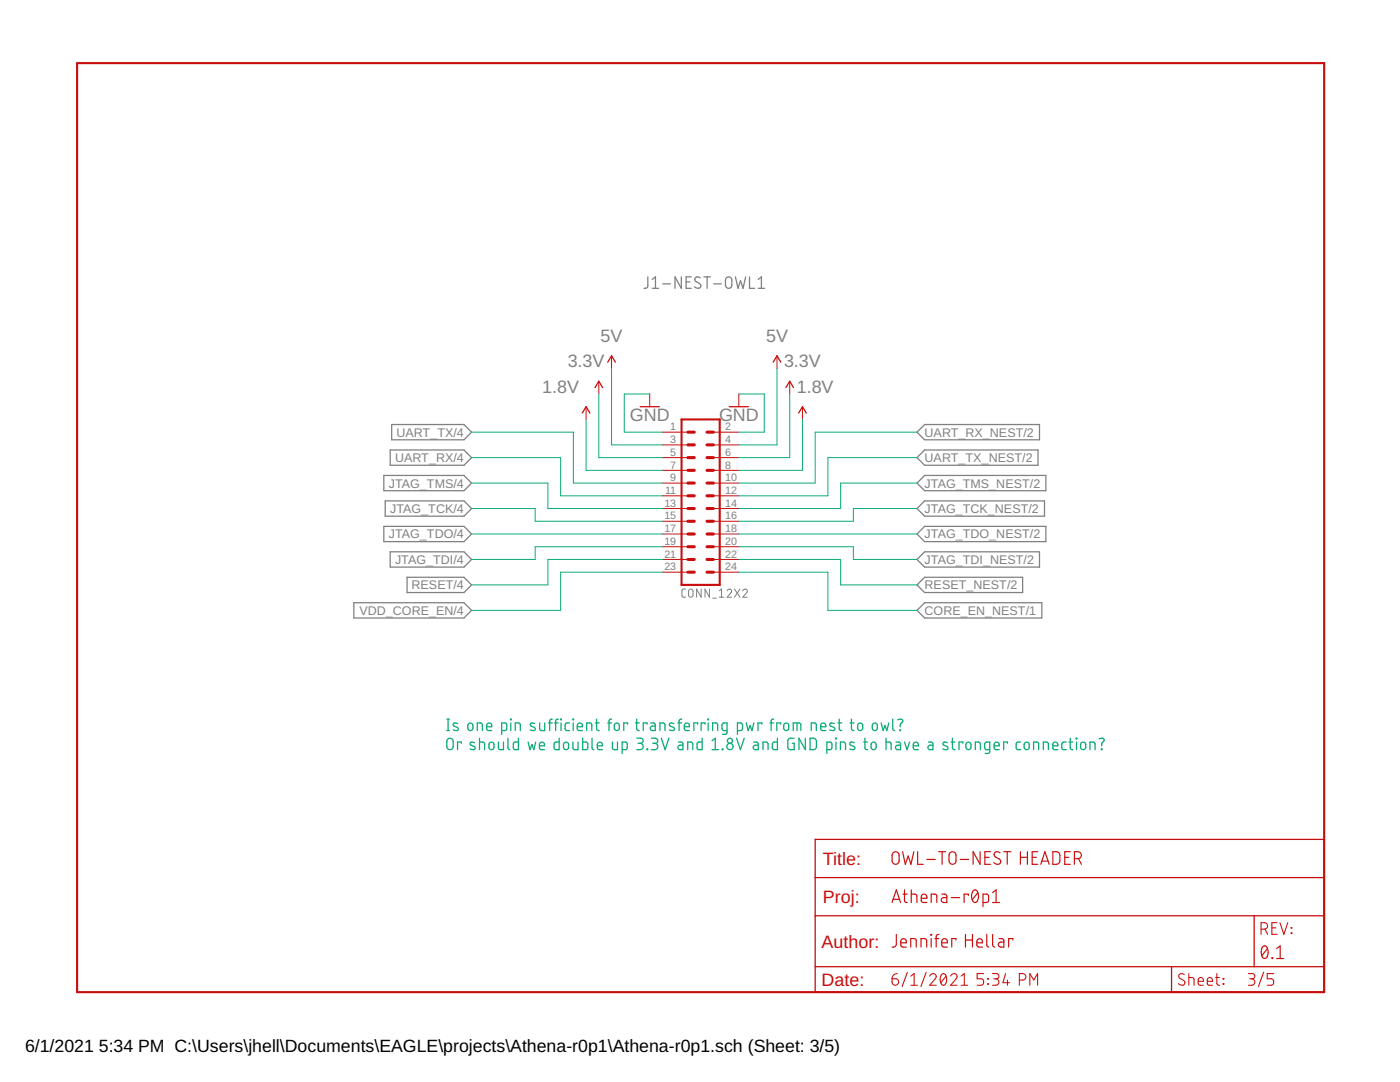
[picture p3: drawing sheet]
<svg xmlns="http://www.w3.org/2000/svg" width="279mm" height="216mm" viewBox="0 0 279 216" stroke-linecap="round" stroke-linejoin="round" font-family="sans-serif">
<path d="M136.8 117.5l-.5 .1-.2 .3v1.1l.2 .1 .5 .1M137.5 117.7l.4-.2 .4 .3v.9a.44 .44 0 0 1-.4 .5 .44 .44 0 0 1-.5-.5zM139.9 117.5v1.7l-.9-1.7v1.7M141.6 117.5v1.7l-.9-1.7v1.7M142.2 119.4h.8M143.6 119.2h.9M143.6 117.9l.4-.4v1.7M145.1 117.9a.44 .44 0 0 1 .6-.3 .44 .44 0 0 1 .2 .7l-.8 .9h.9M146.6 117.5l1.1 1.7M147.7 117.5l-1.1 1.7M148.2 117.9a.45 .45 0 0 1 .7-.3 .45 .45 0 0 1 .1 .7l-.8 .9h.9" fill="none" stroke="#808080" stroke-width=".2"/>
<g fill="none" stroke="#808080" stroke-width=".25">
<path d="M129.3 55.2v2l-.4 .3h-.4M130.2 57.5h1.2M130.2 55.8l.6-.6v2.3M132.3 56.6h1.5M136 55.2v2.3l-1.3-2.3v2.3M136.9 56.3h.8M137.9 55.2h-1v2.3h1M139.7 55.4a.57 .57 0 0 0-.8-.1 .57 .57 0 0 0 0 .9l.7 .4a.57 .57 0 0 1 .1 .8 .57 .57 0 0 1-.9 0l-.2-.2M140.5 55.2h1.3M141.1 55.2v2.3M142.4 56.6h1.6M144.9 55.5a.63 .63 0 0 1 .7-.2 .63 .63 0 0 1 .4 .6v1a.63 .63 0 0 1-.6 .6 .63 .63 0 0 1-.6-.6z"/>
<path d="M146.8 55.2l.5 2.3 .5-1.5 .5 1.5 .5-2.3M149.6 55.2v2.3h1M151.3 57.5h1.3M151.3 55.8l.7-.6v2.3M76.6 94.9h16l1.5 1.5-1.5 1.5h-16zM76.9 99.9h15.7l1.5 1.6-1.5 1.5h-15.7zM77.9 89.8h14.7l1.5 1.5-1.5 1.5h-14.7zM78.2 84.7h14.4l1.5 1.5-1.5 1.6h-14.4zM183 96.4l1.5-1.5h24.2v3h-24.2zM183 86.2l1.5-1.5h23v3.1h-23zM183 91.3l1.5-1.5h22.7v3h-22.7zM76.6 105h16l1.5 1.6-1.5 1.5h-16z"/>
<path d="M77.9 110.1h14.7l1.5 1.5-1.5 1.6h-14.7zM81.2 115.2h11.4l1.5 1.5-1.5 1.5h-11.4zM183 106.6l1.5-1.6h24.2v3.1h-24.2zM183 111.6l1.5-1.5h23v3.1h-23zM183 101.5l1.5-1.6h23.9v3.1h-23.9zM183 116.7l1.5-1.5h19.6v3h-19.6zM70.6 120.3h22l1.5 1.5-1.5 1.5h-22zM183 121.8l1.5-1.5h23.4v3h-23.4z"/>
</g>
<path d="M15.4 12.6h248.9v185.4h-248.9zM136 83.7h7.6v33h-7.6z" fill="none" stroke="#c90d0c" stroke-width=".42"/>
<g fill="none" stroke="#c90d0c" stroke-width=".61">
<path d="M137.3 86.2h1.3M137.3 88.8h1.3M137.3 91.3h1.3M137.3 93.9h1.3M137.3 96.4h1.3M137.3 98.9h1.3M141.1 86.2h1.3M141.1 88.8h1.3M141.1 91.3h1.3M141.1 93.9h1.3M141.1 96.4h1.3M141.1 98.9h1.3"/>
<path d="M137.3 101.5h1.3M137.3 104h1.3M137.3 106.6h1.3M137.3 109.1h1.3M137.3 111.6h1.3M137.3 114.2h1.3M141.1 101.5h1.3M141.1 104h1.3M141.1 106.6h1.3M141.1 109.1h1.3M141.1 111.6h1.3M141.1 114.2h1.3"/>
</g>
<g fill="none" stroke="#c90d0c" stroke-width=".2">
<path d="M119.5 76.1v2.5M122 71v2.5M129.7 78.6v2.6M147.4 78.6v2.6M155.1 71v2.5M157.6 76.1v2.5M117 81.2v2.5M132.2 86.2h5.1M132.2 88.8h5.1M132.2 91.3h5.1M132.2 93.9h5.1M132.2 96.4h5.1"/>
<path d="M132.2 98.9h5.1M142.4 86.2h5M142.4 88.8h5M142.4 91.3h5M142.4 93.9h5M142.4 96.4h5M142.4 98.9h5M160.1 81.2v2.5M132.2 101.5h5.1M132.2 104h5.1M132.2 106.6h5.1M132.2 109.1h5.1"/>
<path d="M132.2 111.6h5.1M132.2 114.2h5.1M142.4 101.5h5M142.4 104h5M142.4 106.6h5M142.4 109.1h5M142.4 111.6h5M142.4 114.2h5"/>
</g>
<g fill="none" stroke="#c90d0c" stroke-width=".25">
<path d="M118.7 77.3l.8-1.2 .8 1.2M121.3 72.3l.7-1.3 .8 1.3M154.3 72.3l.8-1.3 .7 1.3M156.8 77.3l.8-1.2 .8 1.2M116.2 82.4l.8-1.2 .7 1.2M127.8 81.2h3.8M145.5 81.2h3.9M159.4 82.4l.7-1.2 .8 1.2M162.7 167.5h101.6v30.5h-101.6zM162.7 175.1h101.6M162.7 182.7h101.6M162.7 192.9h101.6"/>
<path d="M233.8 192.9v5.1M250.3 182.7v10.2"/>
</g>
<g fill="none" stroke="#c90d0c" stroke-width=".21">
<path d="M178 195.3h.8a.65 .65 0 0 1 .5 .7 .65 .65 0 0 1-.6 .6 .65 .65 0 0 1-.7-.6zM179.1 194.3l-.8 .3-.3 .7M181.1 194l-1.1 2.8M181.8 196.6h1.3M181.8 194.8l.6-.5v2.3M184.8 194l-1 2.8M185.5 194.8a.64 .64 0 0 1 1-.5 .64 .64 0 0 1 .1 1l-1.1 1.3h1.3M187.9 194.5a.55 .55 0 0 1 .6-.2 .55 .55 0 0 1 .3 .6 1.32 1.32 0 0 1-.5 1.7 1.44 1.44 0 0 1-.4-2.1zM188.8 194.8l-1 1.3M189.7 194.8a.64 .64 0 0 1 .9-.5 .64 .64 0 0 1 .2 1l-1.1 1.3h1.3M191.8 196.6h1.3M191.8 194.8l.6-.5v2.3"/>
<path d="M196.3 194.3h-1.3v1h.8a.66 .66 0 0 1 .5 .7 .66 .66 0 0 1-.5 .6h-.8M197.1 196.3l.2 .1zM197.1 195.2l.2 .2zM198.1 194.3h.7a.52 .52 0 0 1 .6 .5 .52 .52 0 0 1-.6 .5h-.5M198.7 195.3a.65 .65 0 0 1 .7 .7 .65 .65 0 0 1-.7 .6h-.6M200.7 194.3l-.5 1.8h1.3M201.1 195.6v1M203.4 195.6h.7a.65 .65 0 0 0 .6-.7 .65 .65 0 0 0-.6-.6h-.7v2.3M205.5 196.6v-2.3l.8 1.3 .8-1.3v2.3M236.3 194.5a.58 .58 0 0 0-.8-.1 .58 .58 0 0 0 0 .8l.7 .4a.58 .58 0 0 1 .1 .9 .58 .58 0 0 1-.9-.1l-.2-.1M237.3 195.1l.9 .1 .1 .2v1.2M237.3 194.3v2.3"/>
<path d="M239.1 195.8h1.1a.54 .54 0 0 0-.4-.7 .54 .54 0 0 0-.7 .5l.1 .9 1 .1M240.9 195.8h1.1a.54 .54 0 0 0-.4-.7 .54 .54 0 0 0-.7 .5l.1 .9 1 .1M242.6 195.1h.8M242.8 194.3v1.9l.3 .4h.3M244.1 195.2l.1 .2zM244.1 196.3l.1 .1zM249.1 194.3h.8a.52 .52 0 0 1 .5 .5 .52 .52 0 0 1-.5 .5h-.5M249.8 195.3a.65 .65 0 0 1 .6 .7 .65 .65 0 0 1-.6 .6h-.7M251.7 185.4h.6a.65 .65 0 0 0 .7-.6 .65 .65 0 0 0-.7-.7h-.6v2.3M252.2 194l-1.1 2.8M252.5 185.4l.5 1M253.8 185.1h.8"/>
<path d="M254.2 194.3h-1.3v1h.8a.66 .66 0 0 1 .5 .7 .66 .66 0 0 1-.5 .6h-.8M254.9 184.1h-1.1v2.3h1.1M255.4 184.1l.8 2.3 .8-2.3M257.7 185.1l.1 .1zM257.7 186.1l.1 .1z"/>
</g>
<g fill="none" stroke="#c90d0c" stroke-width=".23">
<path d="M178.2 179.5h1.3M178.3 170.1l.4-.2 .6 .3 .1 1.6a.7 .7 0 0 1-.7 .7 .7 .7 0 0 1-.7-.7v-1.2zM180.1 169.9l.6 2.6 .6-1.7 .5 1.7 .6-2.6M180.2 178.4h.9M180.5 177.6v2.2l.6 .3M181.9 178.4l1 .1 .1 .3v1.3M181.9 177.6v2.5M183.1 169.9v2.6h1.2M183.9 179.2h1.1a.59 .59 0 0 0-.4-.8 .59 .59 0 0 0-.7 .6l.1 1 1 .1M185 171.5h1.6M187.3 169.9h1.4M188 178.4h.7l.3 .4v1.3h-.7a.49 .49 0 0 1-.5-.5 .49 .49 0 0 1 .5-.5h.7"/>
<path d="M188 169.9v2.6M189.5 170.2a.7 .7 0 0 1 .8-.2 .7 .7 0 0 1 .5 .6v1.2a.7 .7 0 0 1-.7 .7 .7 .7 0 0 1-.7-.7zM189.8 179.1h1.7M191.6 171.5h1.7M193.3 178.7v-.3h-.9v1.7M194.2 177.8a.58 .58 0 0 1 .6-.2 .58 .58 0 0 1 .4 .6 1.43 1.43 0 0 1-.6 1.9 1.54 1.54 0 0 1-.4-2.3zM195.2 178.1l-1.2 1.4M195.6 169.9v2.6l-1.4-2.6v2.6M196.6 171.1h.8M197.7 169.9h-1.1v2.6h1.1M198.1 178.1l.7-.5v2.5M199.6 170.2a.63 .63 0 0 0-1-.1 .63 .63 0 0 0 .1 .9l.7 .4a.61 .61 0 0 1 .2 .9 .61 .61 0 0 1-.9 .1l-.4-.3"/>
<path d="M200.3 169.9h1.4M201 169.9v2.6M203.6 171.1h1.4M203.6 169.9v2.6M205 169.9v2.6M206 171.1h.8M207.1 169.9h-1.1v2.6h1.1M207.7 172.5l.8-2.6 .9 2.6M207.9 171.8h1.3M210.1 169.9a1.21 1.21 0 0 1 1.3 .3l.1 .4-.1 1.6a1.21 1.21 0 0 1-1.3 .3zM212.5 171.1h.8M213.6 169.9h-1.1v2.6h1.1"/>
<path d="M214.4 171.3h.7a.7 .7 0 0 0 .7-.7 .7 .7 0 0 0-.7-.7h-.7v2.6M215.2 171.3l.6 1.2M178 180.1l.9-2.5 .8 2.5M178.9 186.5v2.1l-.3 .3-.6 .1M179.8 188.1h1.1a.58 .58 0 0 0-.4-.8 .58 .58 0 0 0-.7 .6l.1 .9 1 .2M181.8 189v-1.7l1 .1 .1 1.6M183.8 189v-1.7l1 .1 .1 .3v1.3M185.8 186.5l.1 .1zM185.8 180.1v-1.7l1 .1 .2 .3v1.3M185.8 187.3v1.7M186.6 187.3h.8M187.4 186.5h-.3l-.2 .2-.1 2.3"/>
<path d="M187.9 188.1h1.2a.59 .59 0 0 0-.4-.8 .59 .59 0 0 0-.8 .6l.2 .9 1 .2M190.8 187.6v-.3h-.9v1.7M192.7 186.5v2.5M192.7 187.6h1.4M194.1 186.5v2.5M194.9 188.1h1.2a.59 .59 0 0 0-.4-.8 .59 .59 0 0 0-.8 .6l.2 .9 1 .2M196.2 180.1h.7l.4-.3v-1l-.3-.4h-.8v2.5M196.9 186.5l.1 2.2 .3 .3M198.1 186.5v2.1l.1 .2 .3 .2M198.1 180.1h1.4M199.4 187.3h.7l.2 .3v1.4h-.6a.5 .5 0 0 1-.5-.5 .5 .5 0 0 1 .5-.5h.6M202.1 187.6v-.3h-.8v1.7"/>
<path d="M252 189a.58 .58 0 0 1 .6-.2 .58 .58 0 0 1 .4 .6 1.47 1.47 0 0 1-.6 1.9 1.54 1.54 0 0 1-.4-2.3zM252.9 189.3l-1.1 1.4M253.9 191.1l.1 .2zM254.8 191.3h1.4M254.8 189.3l.7-.6v2.6"/>
</g>
<g fill="none" stroke="#0dab76" stroke-width=".25">
<path d="M89.2 145.8h.5M89.2 143.5h.5M89.4 147.4l.4-.1 .5 .3 .1 1.3a.63 .63 0 0 1-.6 .7 .63 .63 0 0 1-.6-.7v-1.2zM89.4 143.5v2.3M91.3 144.4l-.5-.1-.4 .2 .1 .3 .9 .4v.4a.79 .79 0 0 1-1 0M92.1 148.3v-.2h-.8v1.5M93.5 144.4l.5-.1a.87 .87 0 0 1 .1 1.4l-.3 .1-.4-.3zM94.7 148.2l-.7-.1-.2 .4 1 .6v.4a.85 .85 0 0 1-1 0M95.2 145.8v-1.5l.9 .1 .2 .2v1.2M95.7 148.1l.9 .1 .1 1.4M95.7 147.3v2.3M97.1 145h1a.53 .53 0 0 0-.3-.7 .53 .53 0 0 0-.7 .5l.1 .9 .9 .1"/>
<path d="M97.7 148.3l.5-.2a.87 .87 0 0 1 .1 1.4l-.3 .1-.4-.3zM99.5 148.1v1.3l.3 .2h.7v-1.5M100.1 145.8h.8l.2-.3v-1l-.2-.2h-.8v2.2M101.4 147.3v1.9l.1 .3 .2 .1M101.9 143.5l.1 .1zM101.9 144.3v1.5M102.8 145.8v-1.5l.9 .1 .1 1.4M103.5 147.3v2.3h-.8l-.2-.2v-1.1l.3-.2h.7M105.4 148.1l.4 1.5 .4-1 .3 1 .4-1.5M106.7 144.4l-.7-.1-.2 .4 1 .5v.4a.85 .85 0 0 1-1 0M107.7 148.8h1a.53 .53 0 0 0-.4-.7 .53 .53 0 0 0-.6 .5l.1 .9 .9 .1M107.7 144.3v1.1l.1 .3 .3 .1h.6v-1.5"/>
<path d="M109.5 144.3h.7M110.2 143.5l-.5 .2v2.1M110.6 144.3h.8M111.4 143.5l-.5 .2v2.1M111.6 147.3v2.3h-.8l-.2-.4 .1-1 .9-.1M111.9 143.5l.1 .1zM112 144.3v1.5M112.6 148.3l.5-.2a.87 .87 0 0 1 .1 1.4l-.3 .1-.4-.3v-.7zM113.7 144.3h-.7l-.2 .3 .1 1.1 .8 .1M114.3 148.1l.1 1.3 .3 .2h.7v-1.5M114.3 143.5l.2 .1zM114.4 144.3v1.5"/>
<path d="M115.2 145h1a.53 .53 0 0 0-.3-.7 .53 .53 0 0 0-.7 .5l.1 .9 .9 .1M116.3 147.3v2.3h.8l.2-.2v-1.1l-.4-.2h-.6M117.1 145.8v-1.5l.9 .1 .1 1.4M118.2 147.3v2.1l.3 .2M118.8 144.3h.8M119.1 143.5v2l.5 .3M119.2 148.8h1a.53 .53 0 0 0-.3-.7 .53 .53 0 0 0-.7 .5l.1 .9 .9 .1M121.3 144.3h.7M122 143.5l-.4 .2-.1 2.1M122.2 148.1v1.3l.4 .2h.6v-1.5M122.7 144.4l.5-.1a.87 .87 0 0 1 .2 1.4l-.4 .1-.4-.3zM124.2 149.6h.7l.3-.2v-1.1l-.3-.2h-.7v2.2"/>
<path d="M125.2 144.5v-.2h-.7v1.5M126.8 144.3h.8M127.1 143.5v1.9l.1 .3 .4 .1M127.1 147.3h.7a.51 .51 0 0 1 .6 .5 .51 .51 0 0 1-.6 .5h-.5M127.7 148.3a.63 .63 0 0 1 .7 .6 .63 .63 0 0 1-.7 .7h-.6M129.1 149.5l.1 .1zM129.1 144.5v-.2h-.7v1.5M129.9 144.3h.6l.2 .2 .1 1.3h-.6a.44 .44 0 0 1-.4-.5 .44 .44 0 0 1 .4-.4h.6M130 147.3h.8a.51 .51 0 0 1 .5 .5 .51 .51 0 0 1-.5 .5h-.5M130.6 148.3a.63 .63 0 0 1 .7 .6 .63 .63 0 0 1-.7 .7h-.6M131.7 145.8v-1.5h.6l.4 .2v1.3M132 147.3l.7 2.3 .8-2.3"/>
<path d="M134.5 144.4l-.7-.1-.2 .4 .9 .5 .1 .4a.85 .85 0 0 1-1 0M135.3 144.3h.7M135.4 148.1h.7l.2 .2v1.3h-.6a.44 .44 0 0 1-.4-.5 .44 .44 0 0 1 .4-.4h.6M136 143.5l-.4 .2-.1 2.1M136.6 145h1a.53 .53 0 0 0-.4-.7 .53 .53 0 0 0-.6 .5l.1 .9 .9 .1M137.2 149.6v-1.5l.9 .1 .2 .2v1.2M139.2 144.5v-.2h-.7v1.5M140.1 147.3v2.3h-.8l-.2-.2v-1.1l.4-.2h.6M140.7 144.5v-.2h-.8v1.5M141.3 143.5l.1 .1zM141.3 144.3v1.5M142.1 149.6h1.3"/>
<path d="M142.1 147.8l.6-.5v2.3M142.2 145.8v-1.5l.9 .1 .1 1.4M144.1 149.5l.2 .1zM145.1 145.8h-.8l-.2-.3v-.9l.2-.3h.8v1.9l-.2 .3h-.7M147 147.3l.8 2.3 .7-2.3M147.2 145.8h.7l.2-.3 .1-.9-.3-.3h-.7v2.2M148.9 144.3l.4 1.5 .4-1 .4 1 .4-1.5M150.4 148.1h.7l.2 .2v1.3h-.6a.44 .44 0 0 1-.4-.5 .44 .44 0 0 1 .4-.4h.6M152 144.5v-.2h-.7v1.5M152.3 149.6v-1.5l.9 .1 .1 .2v1.2M153.6 144.3h.8M154.4 143.5l-.5 .2v2.1"/>
<path d="M155.2 147.3v2.3h-.8l-.3-.4 .1-1 1-.1M155.8 144.5v-.2h-.8v1.5M156.5 144.4l.5-.1a.89 .89 0 0 1 .2 1.4l-.4 .1-.4-.3v-.7zM158.3 145.8v-1.5h1.1l.3 .1 .1 1.4M158.5 147.3h-.8l-.4 .2-.1 1.6 .2 .4 1.1 .1v-1.3h-.4M159.1 144.3v1.5M160.7 147.3v2.3l-1.3-2.3v2.3M161.7 147.3h.8l.4 .4v1.5l-.4 .4h-.8zM161.9 145.8v-1.5h.6l.4 .2v1.3M163.8 145h1a.53 .53 0 0 0-.4-.7 .53 .53 0 0 0-.6 .5l.1 .9 .9 .1M165 149.6h.8l.2-.2v-1l-.2-.3h-.8v2.2M166.5 144.4l-.7-.1-.2 .4 .9 .5 .1 .4a.85 .85 0 0 1-1 0"/>
<path d="M166.8 147.3l.1 .1zM166.8 148.1v1.5M167.2 144.3h.8M167.5 143.5v1.9l.1 .3 .4 .1M167.7 149.6v-1.5l.9 .1 .1 .2v1.2M169.7 144.3h.7M169.9 143.5v1.9l.3 .4h.2M170.5 148.2l-.7-.1-.2 .4 .9 .6 .1 .4a.85 .85 0 0 1-1 0M171.3 144.4l.5-.1a.89 .89 0 0 1 .1 1.4l-.3 .1-.4-.3v-.7zM172.4 148.1h.7M172.6 147.3v2.1l.5 .2M174 148.3l.4-.2a.87 .87 0 0 1 .2 1.4l-.3 .1-.4-.3z"/>
<path d="M174.2 144.4l.5-.1a.89 .89 0 0 1 .1 1.4l-.3 .1-.4-.3v-.7zM175.9 144.3l.3 1.5 .4-1 .4 1 .4-1.5M176.8 148.1h.7l.3 .2v1.3M176.8 147.3v2.3M178.2 143.5v1.9l.1 .3 .2 .1M178.8 148.1h.7l.2 .3v1.2h-.5a.44 .44 0 0 1-.5-.5 .44 .44 0 0 1 .5-.4h.5M179.2 143.6l.7-.1 .2 .2v.4a.9 .9 0 0 0-.4 .9M179.6 145.6l.1 .2zM180.5 148.1l.5 1.5 .5-1.5M182.3 148.8h1a.53 .53 0 0 0-.4-.7 .53 .53 0 0 0-.6 .5l.1 .9 .9 .1M185.3 148.1h.6l.3 .2v1.3h-.6a.44 .44 0 0 1-.4-.5 .44 .44 0 0 1 .4-.4h.6M189.1 148.2l-.8-.1-.1 .4 .9 .6v.4a.85 .85 0 0 1-.9 0"/>
<path d="M189.8 148.1h.8M190.1 147.3v2.1l.5 .2M192.2 148.3v-.2h-.8v1.5M192.9 148.3l.5-.2a.87 .87 0 0 1 .1 1.4l-.3 .1-.4-.3v-.7zM194.6 149.6v-1.5l1 .1 .1 1.4M197.5 149.6h-.8l-.1-.2-.1-1 .2-.3h.8v1.9l-.2 .3h-.7M198.4 148.8h1a.53 .53 0 0 0-.3-.7 .53 .53 0 0 0-.7 .5l.1 .9 .9 .1M201.1 148.3v-.2h-.8v1.5M203.7 148.1h-.7l-.2 .3 .1 1.1 .8 .1M204.5 148.3l.5-.2a.87 .87 0 0 1 .1 1.4l-.3 .1-.4-.3v-.7zM206.3 149.6v-1.5l.9 .1 .1 1.4M208.2 149.6v-1.5h.7l.3 .2v1.3"/>
<path d="M210.1 148.8h1a.53 .53 0 0 0-.3-.7 .53 .53 0 0 0-.7 .5l.1 .9 .9 .1M212.8 148.1h-.7l-.2 .3 .1 1.1 .8 .1M213.3 148.1h.8M213.6 147.3v2.1l.5 .2M214.8 147.3l.1 .1zM214.8 148.1v1.5M215.8 148.3l.5-.2a.87 .87 0 0 1 .1 1.4l-.3 .1-.4-.3zM217.5 149.6v-1.5l.9 .1 .1 1.4M219.4 147.4l.7-.1 .2 .3v.3a.82 .82 0 0 0-.4 .9M219.8 149.5l.1 .1z"/>
<circle cx="145.7" cy="149" r=".63"/>
<circle cx="145.7" cy="147.8" r=".5"/>
</g>
<g fill="none" stroke="#0dab76" stroke-width=".2">
<path d="M119.5 78.6v12.7h12.7M122 73.5v15.3h10.2M129.7 78.6h-5.1v7.6h7.6M147.4 78.6h5.1v7.6h-5.1M155.1 73.5v15.3h-7.7M157.6 78.6v12.7h-10.2M94.1 91.3h17.8v7.6h20.3M94.1 86.2h20.3v10.2h17.8M94.1 96.4h15.2v5.1h22.9M117 83.7v10.2h15.2M160.1 83.7v10.2h-12.7M183 91.3h-17.8v7.6h-17.8"/>
<path d="M183 86.2h-20.3v10.2h-15.3M183 96.4h-15.2v5.1h-20.4M94.1 106.6h38.1M94.1 101.5h12.7v2.5h25.4M132.2 109.1h-25.4v2.5h-12.7M132.2 111.6h-22.9v5.1h-15.2M132.2 114.2h-20.3v7.6h-17.8M147.4 106.6h35.6M147.4 109.1h22.9v2.5h12.7M147.4 111.6h20.4v5.1h15.2M147.4 114.2h17.8v7.6h17.8M183 101.5h-12.7v2.5h-22.9"/>
</g>
<g font-size="3.6" fill="#808080">
<text x="119.9" y="68.2">5V</text>
<text x="152.9" y="68.2">5V</text>
<text x="113.3" y="73.3">3.3V</text>
<text x="156.5" y="73.3">3.3V</text>
<text x="108.2" y="78.4">1.8V</text>
<text x="125.7" y="83.9">GND</text>
<text x="143.5" y="83.9">GND</text>
<text x="159" y="78.4">1.8V</text>
</g>
<g font-size="3.6" fill="#c90d0c">
<text x="164.2" y="172.6">Title:</text>
<text x="164.2" y="180.2">Proj:</text>
<text x="164" y="189.1">Author:</text>
<text x="164" y="196.7">Date:</text>
</g>
<g font-size="3.5">
<text x="5" y="209.9">6/1/2021</text>
<text x="19.7" y="209.9">5:34 PM C:\Users\jhell\Documents\EAGLE\projects\Athena-r0p1\Athena-r0p1.sch (Sheet: 3/5)</text>
</g>
<g font-size="2.5" fill="#808080">
<text x="79.1" y="87.1">UART_TX/4</text>
<text x="184.5" y="87.1">UART_RX_NEST/2</text>
<text x="78.9" y="92.2">UART_RX/4</text>
<text x="184.5" y="92.2">UART_TX_NEST/2</text>
<text x="77.6" y="97.3">JTAG_TMS/4</text>
<text x="184.5" y="97.3">JTAG_TMS_NEST/2</text>
<text x="77.6" y="107.4">JTAG_TDO/4</text>
<text x="77.9" y="102.4">JTAG_TCK/4</text>
<text x="184.5" y="107.4">JTAG_TDO_NEST/2</text>
<text x="184.5" y="102.4">JTAG_TCK_NEST/2</text>
<text x="78.8" y="112.5">JTAG_TDI/4</text>
<text x="184.5" y="112.5">JTAG_TDI_NEST/2</text>
<text x="82.1" y="117.6">RESET/4</text>
<text x="184.5" y="117.6">RESET_NEST/2</text>
<text x="71.7" y="122.7">VDD_CORE_EN/4</text>
<text x="184.5" y="122.7">CORE_EN_NEST/1</text>
</g>
<g font-size="2.1" fill="#808080">
<text x="133.8" y="85.9">1</text>
<text x="133.8" y="88.4">3</text>
<text x="144.7" y="85.9">2</text>
<text x="144.7" y="88.4">4</text>
<text x="133.8" y="91">5</text>
<text x="133.8" y="93.5">7</text>
<text x="144.7" y="91">6</text>
<text x="144.7" y="93.5">8</text>
<text x="132.6" y="101.1">13</text>
<text x="132.7" y="98.6">11</text>
<text x="133.8" y="96">9</text>
<text x="144.7" y="96">10</text>
<text x="144.7" y="98.6">12</text>
<text x="144.7" y="101.1">14</text>
<text x="132.6" y="103.7">15</text>
<text x="132.6" y="106.2">17</text>
<text x="144.7" y="103.7">16</text>
<text x="144.7" y="106.2">18</text>
<text x="132.6" y="108.7">19</text>
<text x="132.6" y="111.3">21</text>
<text x="132.6" y="113.8">23</text>
<text x="144.7" y="108.7">20</text>
<text x="144.7" y="111.3">22</text>
<text x="144.7" y="113.8">24</text>
</g>
</svg>
